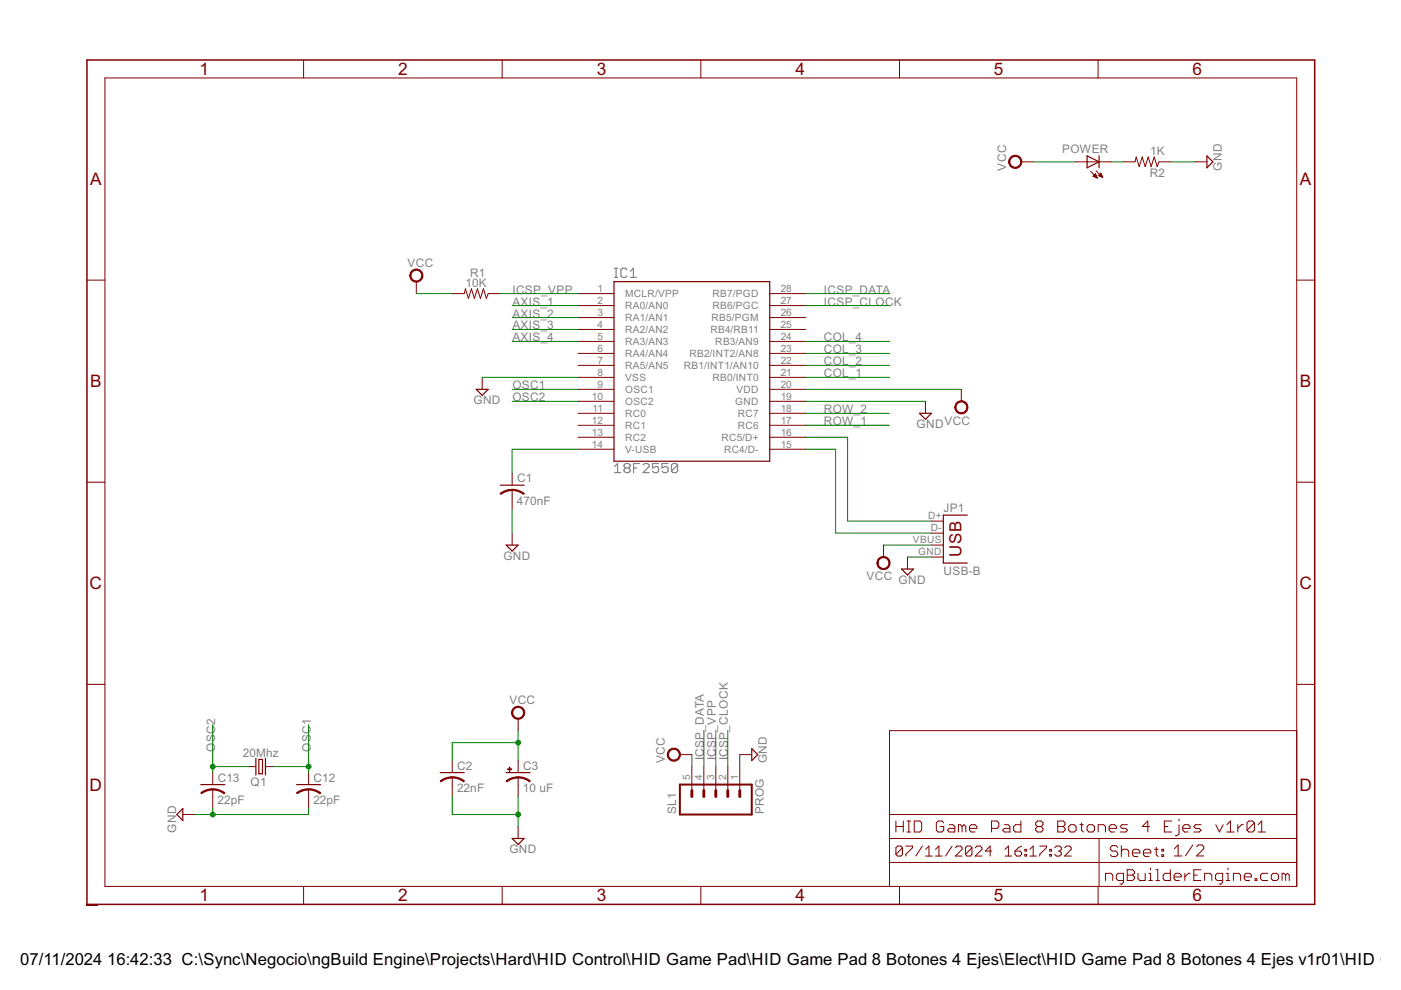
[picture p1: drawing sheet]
<svg xmlns="http://www.w3.org/2000/svg" width="297mm" height="210mm" viewBox="0 0 297 210" stroke-linecap="round" stroke-linejoin="round" font-family="sans-serif">
<g fill="none" stroke="#808080" stroke-width=".25">
<path d="M130.3 58.8h.6M130.3 56.9h.6M130.6 56.9v1.9M132.9 57.2l-.3-.3h-.6l-.4 .3v1.3l.4 .3h.6l.3-.3M133.6 57.5l.7-.6v1.9M133.6 58.8h1.3M130.3 98.9l.6-.6v1.9M132.6 99.2l-.3 .4v.3l.3 .3h.7l.3-.3v-.3l-.3-.4M132.6 99.2l-.3-.3v-.3l.3-.3h.7l.3 .3v.3l-.3 .3M132.6 99.2h.7M134.3 99.2h.7M135.6 98.3h-1.3v1.9"/>
<path d="M136.3 98.6l.4-.3h.6l.3 .3v.3l-1.3 1.3h1.3M139.6 98.3h-1.3v.9l.7-.3h.3l.3 .3v.7l-.3 .3h-.6l-.4-.3M141.6 98.3h-1.2v.9l.6-.3h.3l.3 .3v.7l-.3 .3h-.6l-.3-.3M143.7 98.6v1.3l-.4 .3h-.6l-.3-.3M143.7 98.6l-.4-.3h-.6l-.3 .3v1.3M143.7 98.6l-1.3 1.3M130.3 100.2h1.3"/>
</g>
<g fill="none" stroke="#800000" stroke-width=".21">
<path d="M22.2 16.5h252.7v171.4h-252.7zM64.4 12.7v3.8M106.5 12.7v3.8M148.6 12.7v3.8M190.7 12.7v3.8M232.8 12.7v3.8M216.5 34.3h2.6M227.9 34.3h7.7M231.2 36.3l1.4 1.4M231.8 37.4l.5-.5 .3 .8zM231.8 37.4h.7M231.9 37.3h.5"/>
<path d="M232 37.1h.4M232.1 37.5h.4M232.1 37h.2M232.2 36.9h.1M232.3 37.6h.3M232.4 36.2l1.4 1.4M232.6 37.7h.1M232.9 37.2l.5-.5 .4 .9zM232.9 37.3h.7M233 37.1h.6M233.1 37h.4M233.2 37.4h.5"/>
<path d="M233.3 36.9h.2M233.4 36.8h.1M233.5 37.5h.2M233.8 37.6h.1M238.1 34.3h2.5l.3-1 .6 2 .7-2 .6 2 .6-2 .7 2 .6-2 .6 2 .4-1h2.6M253.3 34.3h2.6M18.4 59.4h3.8M88.3 59.7v2.6M274.9 59.4h3.8M95.9 62.3h2.5l.3-1.1 .6 2.1 .6-2.1 .7 2.1 .6-2.1 .7 2.1 .6-2.1 .6 2.1 .4-1h2.5M122.6 62.3h7.6M122.6 64.8h7.6"/>
<path d="M122.6 67.3h7.6M122.6 69.8h7.6M122.6 72.4h7.6M122.6 77.5h7.6M122.6 74.9h7.6M163.2 62.3h7.6M163.2 64.8h7.6M163.2 67.3h7.6M163.2 69.8h7.6M163.2 72.4h7.6M163.2 77.5h7.6M163.2 74.9h7.6"/>
<path d="M102.2 80v2.5M122.6 80h7.6M122.6 82.5h7.6M122.6 85.1h7.6M122.6 87.6h7.6M122.6 90.2h7.6M122.6 92.7h7.6M122.6 95.2h7.6M163.2 80h7.6M163.2 82.5h7.6M163.2 85.1h7.6M163.2 87.6h7.6"/>
<path d="M163.2 90.2h7.6M163.2 92.7h7.6M163.2 95.2h7.6M196.2 85.1v2.5M203.8 82.5v2.6M18.4 102.2h3.8M108.6 100.3v2.6M108.6 103.9v4M108.6 113v2.6M187.3 115.6v2.5M192.4 118.1v2.5M197.5 110.5h2.5"/>
<path d="M197.5 113h2.5M197.5 115.6h2.5M197.5 118.1h2.5M274.9 102.2h3.8M18.4 145.1h3.8M109.9 152.4v2.5M144.1 160h2.6M156.8 160h2.6M274.9 154.9h-86.3v33M274.9 145.1h3.8M38.8 172.7h2.5M45.1 163.8v2.5"/>
<path d="M45.1 167.4v4M52.7 162.5h1.6M56.3 162.5h1.5M65.4 163.8v2.5M65.4 167.4v4M95.9 161.3v2.5M95.9 164.8v4.1M109.9 161.3v2.5M109.9 164.8v4.1M109.9 175.2v2.6M146.7 162.5v5.1M149.2 162.5v5.1"/>
<path d="M151.8 162.5v5.1M154.3 162.5v5.1M156.8 162.5v5.1M188.6 177.8h86.3M188.6 172.7h86.3M189.9 174.1v2.3M189.9 175.2h1.6M191.3 179.7l-.3-.3h-.7l-.4 .3v1.4M191.3 179.7v1.4l-.3 .4h-.7l-.4-.4M191.3 179.7l-1.4 1.4M191.5 174.1v2.3M192 179.4h1.5v.3l-1.5 1.4v.4"/>
<path d="M192.3 176.4h.8M192.3 174.1h.8M192.7 174.1v2.3M193.8 174.1h1.2l.4 .4v1.5l-.4 .4h-1.2zM195.6 179.4l-1.4 2.1M200.1 174.5l-.4-.4h-.8l-.4 .4v1.5l.4 .4h.8l.4-.4v-.8h-.8M201.3 174.9h.7l.4 .3v1.2h-1.1l-.4-.4 .4-.4h1.1M201.9 179.4l-1.4 2.1M202.6 179.7l.3-.3h.7l.4 .3v.4l-1.4 1.4h1.4M204 175.2l-.4-.3h-.4v1.5M204 175.2v1.2M204 175.2l.4-.3 .4 .3v1.2"/>
<path d="M205.5 175.6h1.6v-.4l-.4-.3h-.8l-.4 .3v.8l.4 .4h.8M206.1 179.7l-.4-.3h-.7l-.3 .3v1.4M206.1 179.7v1.4l-.4 .4h-.7l-.3-.4M206.1 179.7l-1.4 1.4M206.8 179.7l.3-.3h.7l.4 .3v.4l-1.4 1.4h1.4M210.2 175.6h1.2l.4-.4v-.7l-.4-.4h-1.2v2.3M213 174.9h.7l.4 .3v1.2h-1.1l-.4-.4 .4-.4h1.1M216.5 174.1v2.3h-1.2l-.4-.4v-.8l.4-.3h1.2M216.6 179.4l-.7 .3-.7 .7M220 175.2h.7M220 175.2l-.4 .4v.4l.4 .4h.7l.4-.4v-.4l-.4-.4M220 175.2l-.4-.3v-.4l.4-.4h.7l.4 .4v.4l-.4 .3"/>
<path d="M220.5 179.4h1.4v.3l-1.4 1.4v.4M223.6 179.7l.4-.3h.7l.3 .3v.4l-.3 .3M224.3 175.2h1.1M224.3 174.1h1.1l.4 .4v.4l-.4 .3 .4 .4v.4l-.4 .4h-1.1zM225.7 179.7l.4-.3h.7l.3 .3v.4l-1.4 1.4h1.4M226.6 175.2l.4-.3h.8l.4 .3v.8l-.4 .4h-.8l-.4-.4zM228.9 174.9h.8M229.3 174.5v1.5l.4 .4M230.5 175.2l.4-.3h.8l.4 .3v.8l-.4 .4h-.8l-.4-.4zM232.8 176.4v-1.5h1.2l.4 .3v1.2M233 177.8v10.1M235.2 175.6h1.5v-.4l-.4-.3h-.7l-.4 .3v.8l.4 .4h.7"/>
<path d="M237 179.7l-.4-.4h-.8l-.4 .4v.4l.4 .3h.8l.4 .4v.4l-.4 .4h-.8l-.4-.4M237.7 179.3v2.3M239.1 174.9h-1.2l-.4 .3 .4 .4h.8l.4 .4-.4 .4h-1.2M243.7 175.2h-1.5l1.2-1.1v2.3M245.2 179.7v1.5l.4 .4M246.9 175.2h.7M248.4 174.1h-1.5v2.3h1.5M249 179.9l.8-.7v2.3M250 174.9v1.9l-.4 .4h-.4M250 173.7v.4M250.8 175.6h1.5v-.4l-.4-.3h-.8l-.3 .3v.8l.3 .4h.8M252.9 179.2l-1.6 2.3"/>
<path d="M253.7 179.5l.4-.3h.7l.4 .3v.4l-1.5 1.6h1.5M254.7 174.9h-1.2l-.4 .3 .4 .4h.8l.4 .4-.4 .4h-1.2M257.8 174.9l.8 1.5 .7-1.5M260.1 176.4h1.6M260.1 174.9l.8-.8v2.3M262.4 174.9v1.5M263.6 174.9h-.4l-.8 .7M266 174.5v1.5l-.4 .4h-.8l-.4-.4M266 174.5l-.4-.4h-.8l-.4 .4v1.5M266 174.5l-1.6 1.5M266.7 176.4h1.6M266.7 174.9l.8-.8v2.3"/>
<path d="M18.4 191.9h.1M18.5 191.9h.1M18.5 191.9h-.1M18.6 191.9h-.1M18.6 191.9h.1M18.7 191.9h-.1M18.7 191.9h.1M18.8 191.9h.1M18.8 191.9h-.2M18.9 191.9h.1M18.9 191.9h-.2M19 191.9h-.1"/>
<path d="M19 191.9h.2h-.1M19 191.9h.3M19.3 191.9h.1M19.4 191.9h.1M19.5 191.9h.1M19.6 191.9h-.1M19.6 191.9h.1M19.7 191.9h.1M19.8 191.9h.1M19.8 191.9v.1M19.9 191.9h-.2M19.9 191.9h.1"/>
<path d="M20 191.9h.2M20 191.9h.1M20.1 191.9h-.1M20.2 191.9h.1M20.2 191.9h.4M20.2 191.9h.2M20.3 191.9h.1M20.4 191.9h.1M20.6 191.9l-.1 .1M20.6 191.9h.1M64.4 187.9v3.8M106.5 187.9v3.8"/>
<path d="M148.6 187.9v3.8M188.6 182.9h86.3M190.7 187.9v3.8M196.3 181.5h1.4M196.3 180.1l.7-.7v2.1M198.4 181.5h1.4M198.4 180.1l.7-.7v2.1M210.3 180.4h-1.4l1-1v2.1M213.1 181.5h1.4M213.1 180.1l.7-.7v2.1M215.2 180.4h1.1l.3 .4v.3l-.3 .4h-.7l-.4-.4zM217.3 181.1h.4v.4h-.4z"/>
<path d="M217.3 180.1h.4v.3h-.4zM218.4 181.5h1.4M218.4 180.1l.7-.7v2.1M222.6 181.1h.3v.4h-.3zM222.6 180.1h.3v.3h-.3zM224.3 180.4h.4M224.7 180.4l.3 .4v.3l-.3 .4h-.7l-.4-.4M232.8 187.9v3.8M234.4 186.7v-1.5h1.1l.4 .3v1.2M237.7 180.4l.4-.3h.8l.4 .3v1.2M238.2 186.7h-1.1l-.4-.4v-.8l.4-.3h1.1v1.9l-.4 .4h-.4M239 184.4h1.1l.4 .4v.4l-.4 .3 .4 .4v.4l-.4 .4h-1.1z"/>
<path d="M239 185.5h1.1M240.1 180.8h1.6v-.4l-.4-.3h-.8l-.4 .3v.8l.4 .4h.8M241.3 185.2v1.1l.4 .4h1.1v-1.5M242.4 180.8h1.6v-.4l-.4-.3h-.8l-.4 .3v.8l.4 .4h.8M243.6 185.2h.3v1.5M243.6 186.7h.7M243.9 184v.4M244.8 180.1h.8M245.1 186.7h.8M245.1 184.4h.4v2.3M246.3 180.1h.4v.3h-.4zM246.3 181.2h.4v.4h-.4z"/>
<path d="M248.1 184.4v2.3h-1.1l-.4-.4v-.8l.4-.3h1.1M248.9 185.9h1.5v-.4l-.3-.3h-.8l-.4 .3v.8l.4 .4h.8M249 181.5h1.6M251.2 185.2v1.5M252.3 185.2h-.3l-.8 .7M253.1 185.5h.8M254.6 184.4h-1.5v2.3h1.5M255.4 186.7v-1.5h1.1l.4 .3v1.2M259.2 186.7h-1.1l-.4-.4v-.8l.4-.3h1.1v1.9l-.4 .4h-.3M260 185.2h.4v1.5M260 186.7h.8M260.4 184v.4"/>
<path d="M261.5 186.7v-1.5h1.2l.3 .3v1.2M263.8 185.9h1.5v-.4l-.4-.3h-.7l-.4 .3v.8l.4 .4h.7M266.1 186.3h.4v.4h-.4zM268.8 185.2h-1.2l-.3 .3v.8l.3 .4h1.2M269.9 185.2h.8l.4 .3v.8l-.4 .4h-.8l-.4-.4v-.8zM272.6 185.5l-.4-.3h-.4v1.5M272.6 185.5v1.2M272.6 185.5l.4-.3 .3 .3v1.2"/>
</g>
<path d="M18.4 12.7h260.3v179h-260.3z" fill="none" stroke="#800000" stroke-width=".32"/>
<g fill="#800000" stroke="#800000" stroke-width=".21">
<path d="M18.4 191.8l1.5 .1z"/>
<path d="M18.4 191.8l1.1 .1z"/>
<path d="M107.6 163h.9v.2h-.9z"/>
<path d="M108 162.6h.1v.9h-.1z"/>
</g>
<path d="M144.1 166.3h15.3v6.4h-15.3z" fill="none" stroke="#800000" stroke-width=".42"/>
<path d="M146.7 167.6v1.3M149.2 167.6v1.3M151.8 167.6v1.3M154.3 167.6v1.3M156.8 167.6v1.3" fill="none" stroke="#800000" stroke-width=".61"/>
<g fill="#800000" stroke="#800000" stroke-width=".21">
<path d="M141.9 159a1.4 1.4 0 0 1 2.2 .3 1.4 1.4 0 0 1-.9 2 1.4 1.4 0 0 1-1.7-1.3h.2a1.15 1.15 0 0 1 1.7-1.1 1.15 1.15 0 0 1 .2 2 1.15 1.15 0 0 1-1.8-.6l-.1-.3h-.2z" fill-rule="evenodd"/>
<path d="M45.1 167.2l1.4 .2 1.2 .7-.2 .2-1.4-.7-1-.1z" fill-rule="evenodd"/>
<path d="M42.6 168.1l1.2-.7 1.3-.2v.3l-1.5 .3-.9 .5z" fill-rule="evenodd"/>
<path d="M65.4 167.2l1.4 .2 1.2 .7-.2 .2-1.4-.7-1-.1z" fill-rule="evenodd"/>
<path d="M62.9 168.1l1.2-.7 1.3-.2v.3l-1.5 .3-.9 .5z" fill-rule="evenodd"/>
<path d="M87.2 57.5a1.4 1.4 0 0 1 2.3 .2 1.4 1.4 0 0 1-.8 2.1 1.4 1.4 0 0 1-1.8-1.4h.2a1.15 1.15 0 0 1 1.6-1 1.15 1.15 0 0 1 .3 1.9 1.15 1.15 0 0 1-1.8-.6l-.1-.3h-.2z" fill-rule="evenodd"/>
<path d="M108.6 103.7l1.3 .3 1.3 .6-.2 .2-1.4-.7-1-.1z" fill-rule="evenodd"/>
<path d="M106 104.6l1.3-.6 1.3-.2v.2l-1 .1-1.4 .7z" fill-rule="evenodd"/>
<path d="M202.8 85.4a1.4 1.4 0 0 1 2.2 .2 1.4 1.4 0 0 1-.8 2.1 1.4 1.4 0 0 1-1.8-1.3h.3a1.15 1.15 0 0 1 1.6-1.1 1.15 1.15 0 0 1 .3 1.9 1.15 1.15 0 0 1-1.9-.5v-.3h-.3z" fill-rule="evenodd"/>
<path d="M186.3 118.4a1.4 1.4 0 0 1 2.2 .2 1.4 1.4 0 0 1-.8 2.1 1.4 1.4 0 0 1-1.8-1.3h.3a1.14 1.14 0 0 1 1.7-1 1.14 1.14 0 0 1 .1 1.9 1.14 1.14 0 0 1-1.8-.6v-.3h-.3z" fill-rule="evenodd"/>
<path d="M95.9 164.7l1.4 .2 1.2 .7-.2 .2-1.4-.7-1-.1z" fill-rule="evenodd"/>
<path d="M93.3 165.6l1.3-.7 1.3-.2v.3l-1.5 .2-.9 .6z" fill-rule="evenodd"/>
<path d="M109.9 164.7l1.3 .2 1.2 .7-.1 .2-1.4-.7-1-.1z" fill-rule="evenodd"/>
<path d="M107.3 165.6l1.2-.7 1.4-.2v.3l-1.5 .2-.9 .6z" fill-rule="evenodd"/>
<path d="M108.8 150.2a1.4 1.4 0 0 1 2.3 .2 1.4 1.4 0 0 1-.9 2.1 1.4 1.4 0 0 1-1.7-1.4h.2a1.15 1.15 0 0 1 1.6-1 1.15 1.15 0 0 1 .3 1.9 1.15 1.15 0 0 1-1.8-.6l-.1-.3h-.2z" fill-rule="evenodd"/>
<path d="M214.2 33.4a1.4 1.4 0 0 1 2.2 .2 1.4 1.4 0 0 1-.8 2.1 1.4 1.4 0 0 1-1.8-1.4h.3a1.15 1.15 0 0 1 1.6-1.1 1.15 1.15 0 0 1 .3 1.9 1.15 1.15 0 0 1-1.9-.5v-.3h-.3z" fill-rule="evenodd"/>
</g>
<g fill="none" stroke="#800000" stroke-width=".25">
<path d="M230.5 33l2.5 1.3-2.5 1.3zM233 33v2.6M255.9 33l1.3 1.3-1.3 1.3zM130.2 59.7h33v38.1h-33zM101 82.5h2.5l-1.3 1.3zM194.9 87.6h2.6l-1.3 1.3zM106 102.9h5.1M107.3 115.6h2.6l-1.3 1.2zM205.1 109.2h-5.1v10.2h5.1M191.1 120.6h2.6l-1.3 1.3zM159.4 158.7l1.3 1.3-1.3 1.3zM38.8 171.4v2.6l-1.3-1.3z"/>
<path d="M42.6 166.3h5M54.3 160.8v3.5M54.9 161h.7v3.1h-.7zM56.3 160.8v3.5M62.9 166.3h5.1M93.3 163.8h5.1M107.3 163.8h5.1M108.6 177.8h2.5l-1.2 1.2z"/>
</g>
<g fill="none" stroke="#008000" stroke-width=".21">
<path d="M219.1 34.3h8.8M235.6 34.3h2.5M248.3 34.3h5M88.3 62.3h7.6M106 62.3h16.6M108.6 64.8h14M108.6 67.3h14M108.6 69.8h14M108.6 72.4h14M170.8 62.3h17.8M170.8 64.8h17.8M170.8 72.4h17.8"/>
<path d="M170.8 77.5h17.8M170.8 74.9h17.8M102.2 80h20.4M108.6 82.5h14M108.6 85.1h14M122.6 95.2h-14v5.1M170.8 82.5h33M170.8 80h17.8M170.8 85.1h25.4M170.8 95.2h6.4v17.8h20.3M170.8 92.7h8.9v17.8h17.8M170.8 87.6h17.8"/>
<path d="M170.8 90.2h17.8M108.6 107.9v5.1M187.3 115.6h10.2M192.4 118.1h5.1M45.1 153.6v10.2M65.4 153.6v10.2M109.9 154.9v6.4M109.9 157.5h-14v3.8M146.7 160v2.5M149.2 154.9v7.6M151.8 154.9v7.6M154.3 154.9v7.6"/>
<path d="M156.8 160v2.5M45.1 171.4v1.3M45.1 162.5h7.6M57.8 162.5h7.6M65.4 171.4v1.3h-24.1M95.9 168.9v3.8h14M109.9 168.9v6.3"/>
</g>
<g fill="#008000" stroke="#008000" stroke-width=".21">
<circle cx="109.9" cy="157.5" r=".51"/>
<circle cx="45.1" cy="172.7" r=".51"/>
<circle cx="109.9" cy="172.7" r=".51"/>
<circle cx="65.4" cy="162.5" r=".51"/>
<circle cx="45.1" cy="162.5" r=".51"/>
</g>
<g font-size="4.1" fill="#800000">
<text x="42.3" y="15.9">1</text>
<text x="84.4" y="15.9">2</text>
<text x="126.5" y="15.9">3</text>
<text x="168.6" y="15.9">4</text>
<text x="210.7" y="15.9">5</text>
<text x="252.9" y="15.9">6</text>
<text x="19.1" y="39.3">A</text>
<text x="275.6" y="39.3">A</text>
<text x="19.1" y="82.1">B</text>
<text x="275.6" y="82.1">B</text>
<text x="19" y="125">C</text>
<text x="275.5" y="125">C</text>
<text x="19" y="167.8">D</text>
<text x="275.5" y="167.8">D</text>
<text x="42.3" y="191.1">1</text>
<text x="84.4" y="191.1">2</text>
<text x="126.5" y="191.1">3</text>
<text x="168.6" y="191.1">4</text>
<text x="210.7" y="191.1">5</text>
<text x="252.9" y="191.1">6</text>
</g>
<text font-size="4" fill="#800000" x="203.8" y="118" transform="rotate(-90 203.8 118)">USB</text>
<g font-size="4">
<text x="4.3" y="204.6">07/11/2024</text>
<text x="22.7" y="204.6">16:42:33 C:\Sync\Negocio\ngBuild Engine\Projects\Hard\HID Control\HID Game Pad\HID Game Pad 8 Botones 4 Ejes\Elect\HID Game Pad 8 Botones 4 Ejes v1r01\HID Gam</text>
</g>
<g font-size="2.8" fill="#808080">
<text x="225.2" y="32.5">POWER</text>
<text x="243.8" y="32.8">1K</text>
<text x="213.3" y="36.2" transform="rotate(-90 213.3 36.2)">VCC</text>
<text x="243.8" y="37.6">R2</text>
<text x="259.1" y="36.2" transform="rotate(-90 259.1 36.2)">GND</text>
<text x="86.4" y="56.5">VCC</text>
<text x="99.6" y="58.7">R1</text>
<text x="98.7" y="60.8">10K</text>
<text x="108.6" y="62.2">ICSP_VPP</text>
<text x="108.6" y="64.8">AXIS_1</text>
<text x="174.7" y="62.2">ICSP_DATA</text>
<text x="174.7" y="64.8">ICSP_CLOCK</text>
<text x="108.6" y="67.3">AXIS_2</text>
<text x="108.6" y="69.9">AXIS_3</text>
<text x="108.6" y="72.4">AXIS_4</text>
<text x="174.7" y="77.5">COL_2</text>
<text x="174.7" y="74.9">COL_3</text>
<text x="174.7" y="72.4">COL_4</text>
<text x="108.6" y="82.6">OSC1</text>
<text x="174.7" y="80">COL_1</text>
<text x="100.4" y="85.7">GND</text>
<text x="108.6" y="85.1">OSC2</text>
<text x="174.7" y="87.6">ROW_2</text>
<text x="174.7" y="90.2">ROW_1</text>
<text x="194.3" y="90.8">GND</text>
<text x="200.2" y="90">VCC</text>
<text x="109.6" y="107.1">470nF</text>
<text x="109.6" y="102.2">C1</text>
<text x="200.1" y="108.6">JP1</text>
<text x="106.7" y="118.7">GND</text>
<text x="183.7" y="123.1">VCC</text>
<text x="190.5" y="123.8">GND</text>
<text x="200.1" y="121.9">USB-B</text>
<text x="108" y="149.2">VCC</text>
<text x="45.6" y="159.4" transform="rotate(-90 45.6 159.4)">OSC2</text>
<text x="51.5" y="160.5">20Mhz</text>
<text x="65.9" y="159.4" transform="rotate(-90 65.9 159.4)">OSC1</text>
<text x="141" y="161.9" transform="rotate(-90 141 161.9)">VCC</text>
<text x="149.2" y="161.2" transform="rotate(-90 149.2 161.2)">ICSP_DATA</text>
<text x="151.8" y="161.2" transform="rotate(-90 151.8 161.2)">ICSP_VPP</text>
<text x="154.3" y="161.2" transform="rotate(-90 154.3 161.2)">ICSP_CLOCK</text>
<text x="162.6" y="161.9" transform="rotate(-90 162.6 161.9)">GND</text>
<text x="46.2" y="165.7">C13</text>
<text x="53.1" y="166.6">Q1</text>
<text x="66.5" y="165.7">C12</text>
<text x="97" y="163.2">C2</text>
<text x="110.9" y="163.2">C3</text>
<text x="46.1" y="170.5">22pF</text>
<text x="66.4" y="170.5">22pF</text>
<text x="96.9" y="168">22nF</text>
<text x="110.9" y="168">10 uF</text>
<text x="143.4" y="172.7" transform="rotate(-90 143.4 172.7)">SL1</text>
<text x="161.9" y="172.7" transform="rotate(-90 161.9 172.7)">PROG</text>
<text x="37.4" y="176.6" transform="rotate(-90 37.4 176.6)">GND</text>
<text x="108" y="181">GND</text>
</g>
<g font-size="2.4" fill="#808080">
<text x="126.7" y="61.9">1</text>
<text x="126.7" y="64.4">2</text>
<text x="132.6" y="63">MCLR/VPP</text>
<text x="132.6" y="65.5">RA0/AN0</text>
<text x="151.1" y="65.5">RB6/PGC</text>
<text x="151.1" y="63">RB7/PGD</text>
<text x="165.5" y="64.4">27</text>
<text x="165.5" y="61.9">28</text>
<text x="126.7" y="67">3</text>
<text x="126.7" y="69.5">4</text>
<text x="132.6" y="68.1">RA1/AN1</text>
<text x="132.6" y="70.6">RA2/AN2</text>
<text x="150.6" y="70.6">RB4/RB11</text>
<text x="150.9" y="68.1">RB5/PGM</text>
<text x="165.5" y="69.5">25</text>
<text x="165.5" y="67">26</text>
<text x="126.7" y="72">5</text>
<text x="126.7" y="77.1">7</text>
<text x="126.7" y="74.6">6</text>
<text x="132.6" y="73.2">RA3/AN3</text>
<text x="132.6" y="75.7">RA4/AN4</text>
<text x="146.2" y="75.7">RB2/INT2/AN8</text>
<text x="151.7" y="73.2">RB3/AN9</text>
<text x="165.5" y="77.1">22</text>
<text x="165.5" y="74.6">23</text>
<text x="165.5" y="72">24</text>
<text x="126.7" y="79.7">8</text>
<text x="126.7" y="82.2">9</text>
<text x="132.6" y="78.2">RA5/AN5</text>
<text x="132.6" y="80.8">VSS</text>
<text x="132.6" y="83.3">OSC1</text>
<text x="145" y="78.2">RB1/INT1/AN10</text>
<text x="151.1" y="80.8">RB0/INT0</text>
<text x="156.1" y="83.3">VDD</text>
<text x="165.5" y="82.2">20</text>
<text x="165.5" y="79.7">21</text>
<text x="125.5" y="84.7">10</text>
<text x="125.5" y="89.8">12</text>
<text x="125.6" y="87.3">11</text>
<text x="132.6" y="85.9">OSC2</text>
<text x="132.6" y="88.4">RC0</text>
<text x="155.9" y="85.9">GND</text>
<text x="156.4" y="88.4">RC7</text>
<text x="165.5" y="89.8">17</text>
<text x="165.5" y="87.3">18</text>
<text x="165.5" y="84.7">19</text>
<text x="125.5" y="92.4">13</text>
<text x="125.5" y="94.9">14</text>
<text x="132.6" y="90.9">RC1</text>
<text x="132.6" y="93.5">RC2</text>
<text x="153" y="93.5">RC5/D+</text>
<text x="156.4" y="90.9">RC6</text>
<text x="165.5" y="94.9">15</text>
<text x="165.5" y="92.4">16</text>
<text x="132.6" y="96">V-USB</text>
<text x="153.5" y="96">RC4/D-</text>
<text x="196.8" y="110.1">D+</text>
<text x="197.3" y="112.7">D-</text>
<text x="193.6" y="115.2">VBUS</text>
<text x="194.7" y="117.8">GND</text>
<text x="146.3" y="165.3" transform="rotate(-90 146.3 165.3)">5</text>
<text x="148.9" y="165.3" transform="rotate(-90 148.9 165.3)">4</text>
<text x="151.4" y="165.3" transform="rotate(-90 151.4 165.3)">3</text>
<text x="153.9" y="165.3" transform="rotate(-90 153.9 165.3)">2</text>
<text x="156.5" y="165.3" transform="rotate(-90 156.5 165.3)">1</text>
</g>
</svg>
